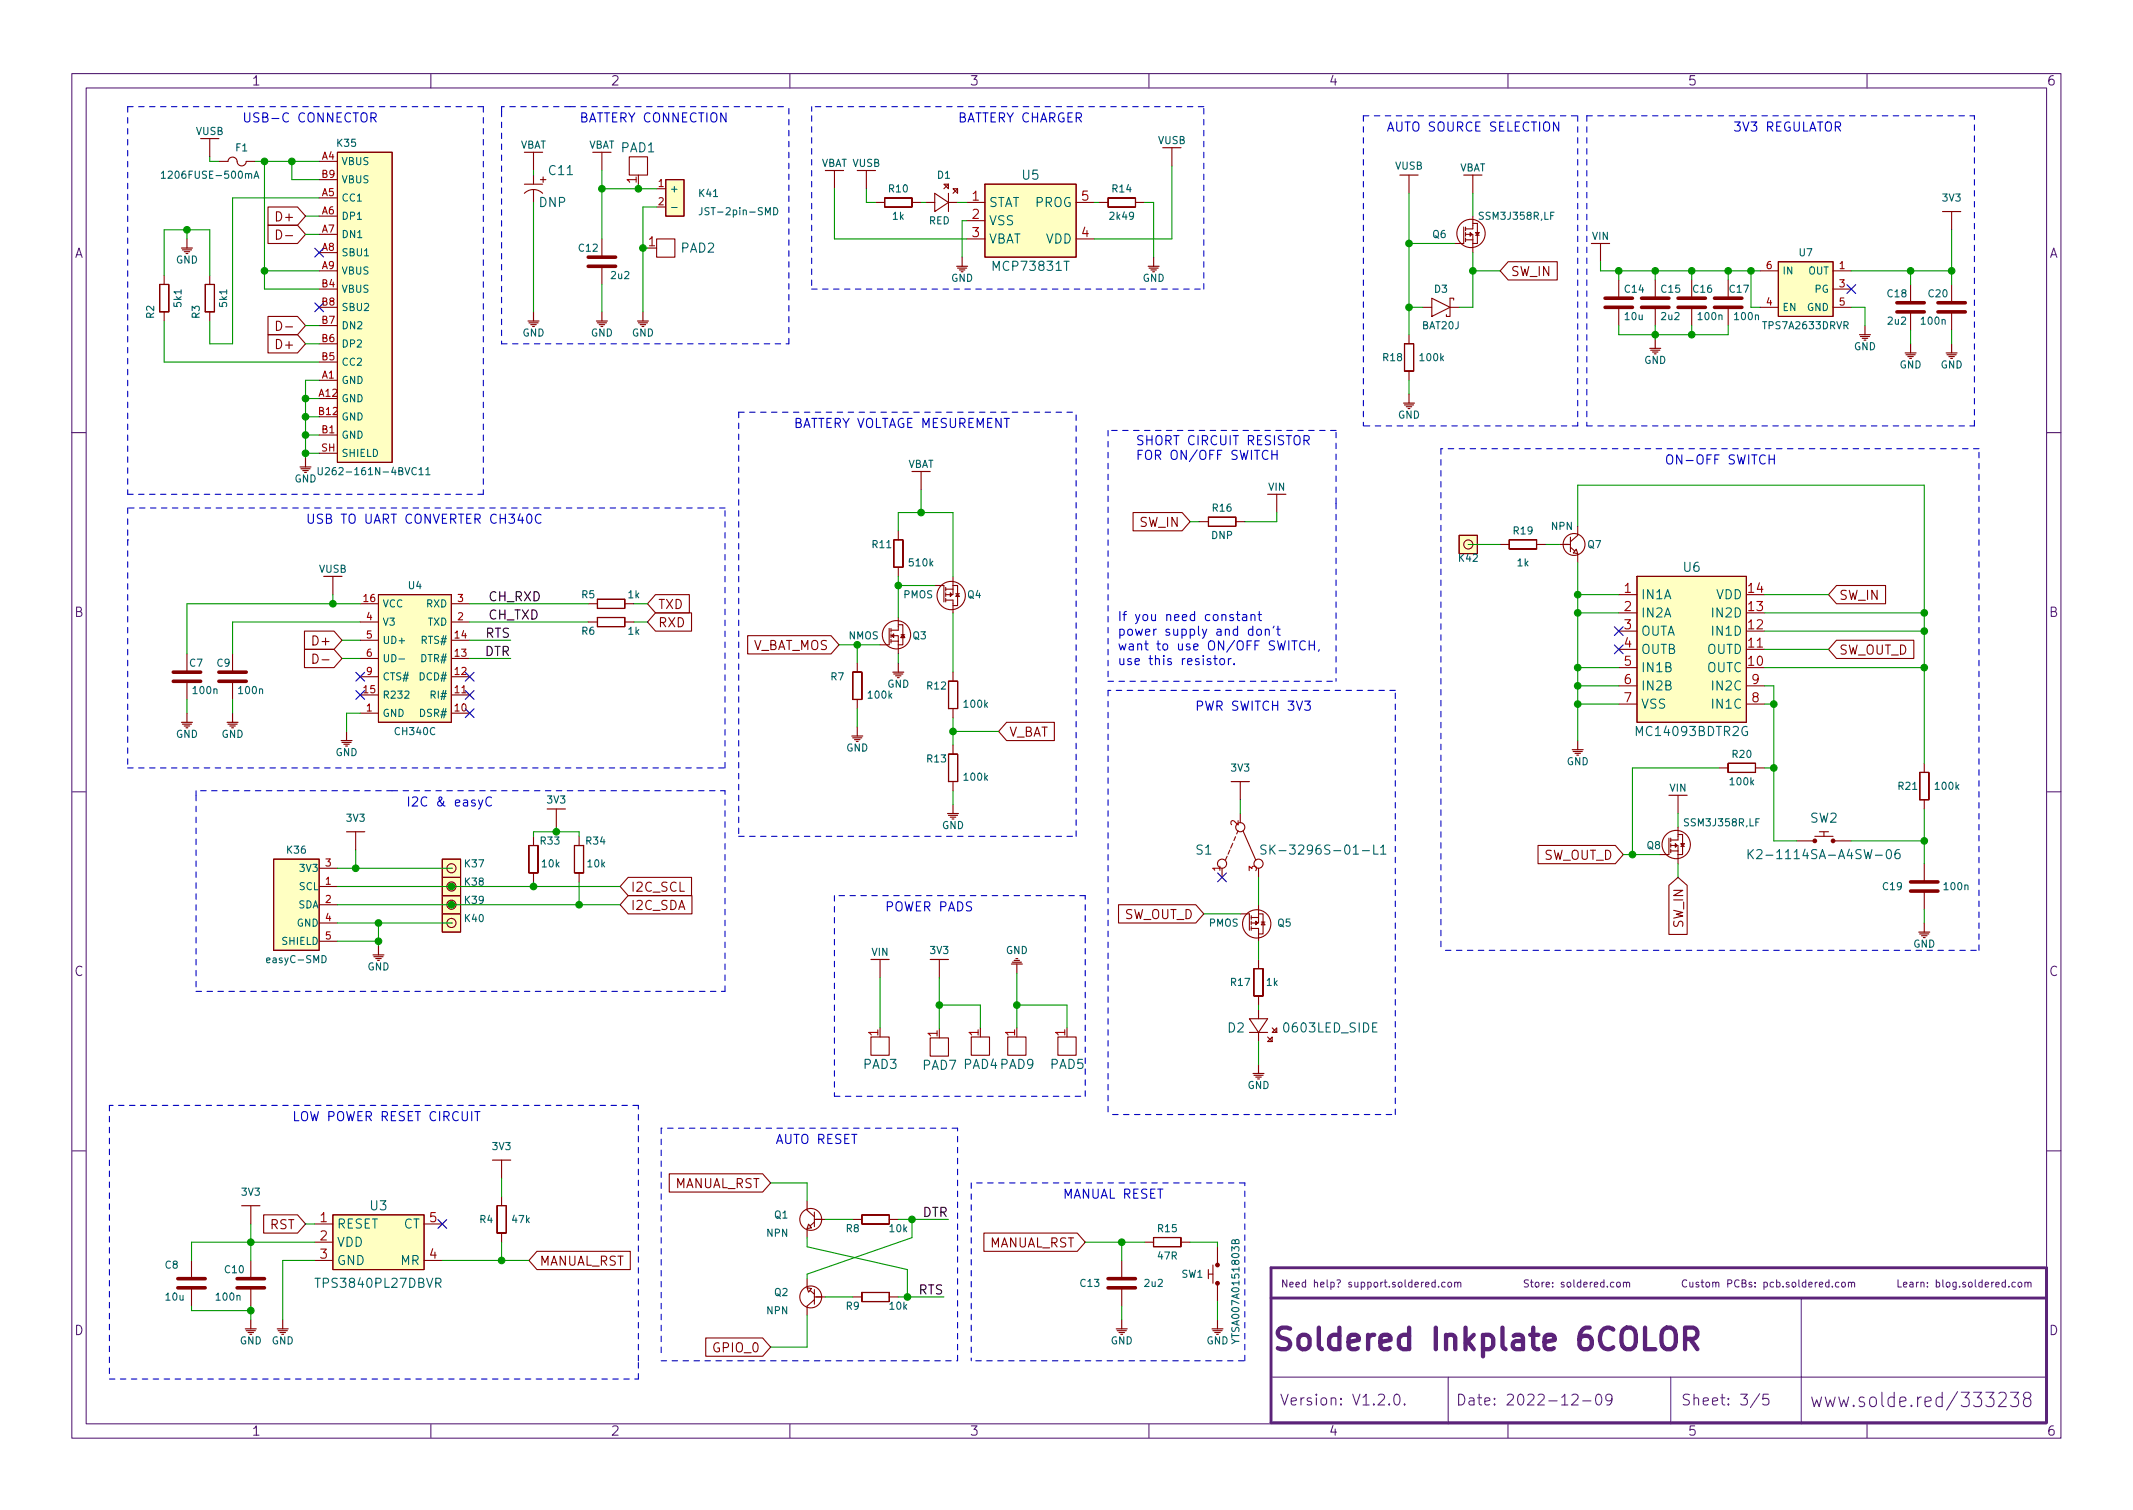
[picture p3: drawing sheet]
<svg xmlns="http://www.w3.org/2000/svg" width="297mm" height="210mm" viewBox="0 0 297 210" stroke-linecap="round" stroke-linejoin="round" font-family="sans-serif">
<g fill="none" stroke="#5b2379" stroke-width=".15">
<path d="M10 10.2h277v190.1h-277zM12 12.2h273v186.1h-273zM60 10.2v2M110 10.2v2M160 10.2v2M210 10.2v2M260 10.2v2M10 60.2h2M285 60.2h2M10 110.2h2M285 110.2h2M10 160.2h2"/>
<path d="M199.9 178.6l-.3-.1-.2 .2 .1 .5h.4M199.9 178.2v1M200.3 179.1v.1M201.2 178.6l-.2-.1-.2 .2 .1 .5h.3M201.7 178.6l.3-.1 .1 .2v.3l-.1 .2h-.3l-.1-.2zM202.6 178.6l.1-.1 .3 .1v.6M202.6 178.5v.7M203 178.7l.1-.2 .3 .1v.6M225.2 178.6l.1-.1 .3 .1v.4v.2h-.3l-.1-.1zM226.1 178.6l.1-.1 .3 .1v.6M226.1 178.5v.7M226.5 178.7l.1-.2 .3 .1v.6"/>
<path d="M234.9 178.3a.47 .47 0 0 0-.7 .3 .47 .47 0 0 0 .5 .6l.2-.1M235.3 178.5l.1 .7h.2l.1-.1M235.7 178.5v.7M236.6 178.6l-.3-.1-.1 .2v.1l.4 .1v.3h-.4M236.9 178.5h.4M237 178.2v.9l.3 .1M237.6 178.6l.3-.1 .2 .2v.3l-.2 .2h-.3v-.2zM238.5 178.6l.1-.1 .3 .1v.6M238.5 178.5v.7M238.9 178.7l.2-.2 .2 .1 .1 .6M240.6 178.7h.5l.1-.2-.1-.2-.5-.1v1M242.2 178.3a.47 .47 0 0 0-.7 .3 .47 .47 0 0 0 .5 .6l.2-.1"/>
<path d="M242.6 178.7l.4-.1 .1-.1v-.2l-.5-.1v1h.4l.1-.1 .1-.2-.3-.2M243.9 178.6l-.2-.1-.1 .2v.1l.3 .1v.3h-.3M244.4 179.1v.1M244.4 178.6v.1M245.6 178.6l.3-.1 .2 .2-.1 .5h-.4M245.6 178.5v1M247 178.6l-.3-.1-.2 .2 .1 .5h.4M247.4 178.6l.3-.1 .2 .2-.1 .5h-.4M247.4 178.2v1M248.3 179.1v.1M249.1 178.6l-.2-.1-.2 .2 .1 .1 .3 .1v.3h-.4M249.6 178.6l.3-.1 .2 .2v.3l-.2 .2h-.3v-.2z"/>
<path d="M250.5 178.2v.9l.1 .1M251.5 178.6l-.3-.1-.2 .2 .1 .5h.4M251.5 178.2v1M251.9 178.9l.5-.1-.1-.2-.3-.1-.1 .2v.5h.4M252.8 178.5v.7M253.1 178.5l-.3 .2M253.4 178.9l.4-.1v-.2l-.3-.1-.1 .2v.5h.4M254.7 178.6l-.3-.1-.2 .2 .1 .5h.4M254.7 178.2v1M255.2 179.1v.1M256.1 178.6l-.3-.1-.2 .2 .1 .5h.4M256.5 178.6l.1-.1 .3 .1 .1 .4-.1 .2h-.3l-.1-.1z"/>
<path d="M257.4 178.6l.2-.1 .2 .1v.6M257.4 178.5v.7M257.8 178.7l.2-.2 .2 .1 .1 .6M280.6 178.6l-.2-.1-.2 .2 .1 .5h.3M281.1 178.6l.1-.1 .3 .1 .1 .4-.1 .2h-.3l-.1-.1zM282 178.6l.1-.1 .3 .1v.6M282 178.5v.7M282.4 178.7l.2-.2 .2 .1v.6M285 160.2h2M60 198.3v2M110 198.3v2M160 198.3v2"/>
<path d="M177 191.8h108M194.3 194.2a.36 .36 0 0 1 .6 .2 .77 .77 0 0 1-.4 1.2 1 1 0 0 1-.2-1.4zM195.6 195.5l.1 .1h-.1h-.1l.1-.1v.1M201.7 191.8v6.5M210 198.3v2M218.9 194.3l.2-.2 .5 .1a.41 .41 0 0 1 .1 .6l-.9 .8h1M220.4 195.1h1.2M222.4 194.2a.36 .36 0 0 1 .6 .2 .77 .77 0 0 1-.4 1.2 1 1 0 0 1-.2-1.4zM224.5 194.8l-.3 .3h-.3l-.3-.3v-.4l.2-.2 .4-.1 .2 .2a.99 .99 0 0 1-.3 1.3h-.3M232.7 191.8v6.5M245.1 194.1l-1.3 1.9M246.3 194.1h-.7l-.1 .7 .2-.1 .5 .1 .1 .2v.5l-.2 .1h-.4l-.2-.1"/>
<path d="M250.8 180.7v17.6M260 198.3v2M270.5 194.6l-.5-.1-.4 .4v.6l.2 .3 .2 .1 .5-.1M270.5 193.9v2M272.6 193.8l-1.5 2.5M282.1 194.7l-.1-.1a.43 .43 0 0 1-.2-.4 .43 .43 0 0 1 .3-.3l.5 .1a.43 .43 0 0 1 .2 .4 .43 .43 0 0 1-.3 .3l-.5 .1a.67 .67 0 0 0 0 1l.1 .1 .5-.1a.67 .67 0 0 0 0-1l-.1-.1"/>
</g>
<path d="M231.5 185.3a1.01 1.01 0 0 1 1.2-.4 1.01 1.01 0 0 1 .7 1v1a1 1 0 0 1-1 1 1 1 0 0 1-1-1v-1zM234.7 186.4h1.1a.81 .81 0 0 0 .6-.7 .81 .81 0 0 0-.6-.8h-1.1v3M235.4 186.4l1 1.5" fill="none" stroke="#5b2379" stroke-width=".6"/>
<path d="M284.8 176.5h-107.8v21.6h107.9M285 176.5v21.6M177 180.7h108" fill="none" stroke="#5b2379" stroke-width=".4"/>
<g fill="#ffffc2" stroke="#ffffc2" stroke-width=".14">
<path d="M61.6 124.7h2.5v2.5h-2.5z"/>
<path d="M203.2 74.5h2.5v2.6h-2.5z"/>
<path d="M61.6 127.2h2.5v2.6h-2.5z"/>
<path d="M47 21.2h7.6v43.2h-7.6z"/>
<path d="M61.6 122.2h2.5v2.5h-2.5z"/>
<path d="M61.6 119.6h2.5v2.6h-2.5z"/>
<path d="M92.7 25h2.5v5.1h-2.5z"/>
<path d="M38.1 119.6h6.3v12.7h-6.3z"/>
<path d="M52.7 82.8h10.2v17.8h-10.2z"/>
<path d="M247.6 36.4h7.7v7.7h-7.7z"/>
<path d="M46.4 169.2h12.7v7.6h-12.7z"/>
<path d="M228 80.3h15.2v20.3h-15.2z"/>
<path d="M137.2 25.6h12.7v10.2h-12.7z"/>
</g>
<g fill="none" stroke="#840000" stroke-width=".15">
<path d="M29.2 19.3v2.5M22.2 39.6l.1 3.8zM22.2 39.6h1.3zM22.9 38.3v1.3M23.5 39.6v3.8zM28.6 39.6v3.8zM28.6 39.6h1.2zM29.2 38.3v1.3M29.8 39.6l.1 3.8zM30.5 22.5h1.2a.67 .67 0 0 1 .8-.6 .67 .67 0 0 1 .6 .8 .64 .64 0 0 0 .7 .4 .64 .64 0 0 0 .5-.6h1.3M37.3 28.8h4.1l1.1 1.3-1.1 1.3h-4.1zM37.3 31.4h4.1l1.1 1.2-1.1 1.3h-4.1z"/>
<path d="M38.5 32a.64 .64 0 0 1 .7 .7 .64 .64 0 0 1-.7 .6zM39.8 32.8h.9M44.4 22.5h2.6M44.4 27.6h2.6M44.4 30.1h2.6M44.4 32.6h2.6M44.4 35.2h2.6M44.4 37.7h2.6M44.4 25h2.6M47 21.2h7.6v43.2h-7.6zM73 26.9a1.8 1.8 0 0 1 2.6 0M73 25.6h2.6"/>
<path d="M74.3 21.2v2.5M74.3 24.4v1.2M74.3 26.4v1.8M83.8 21.2v2.5M83.8 33.3v2.5M83.8 37.1v2.5M87.6 21.8h2.6v2.6h-2.6zM91.4 33.3h2.6v2.5h-2.6zM91.4 26.3h1.3M92.7 25h2.5v5.1h-2.5zM116.2 23.7v2.6M120.6 23.7v2.6"/>
<path d="M121.9 28.2h1.3M123.2 28.8h3.8zM123.2 27.6v1.2zM123.2 27.6h3.8zM127 27.6v1.2zM127 28.2h1.3M128.9 28.2h1.3M130.2 26.9l1.9 1.3-1.9 1.3zM131.4 25.6h.7v.7zM132.1 28.2h1.2M132.1 25.6l-.7 .7M132.1 26.9v2.6"/>
<path d="M132.7 26.3h.6v.6zM133.3 26.3l-.6 .6M134.6 28.2h2.6M134.6 30.7h2.6M134.6 33.3h2.6M137.2 25.6h12.7v10.2h-12.7zM149.9 28.2h2.5M149.9 33.3h2.5M153 28.2h1.3M154.3 28.8h3.8zM154.3 27.6v1.2zM154.3 27.6h3.8z"/>
<path d="M158.1 27.6v1.2zM158.1 28.2h1.3M163.2 20.6v2.5M196.2 24.4v2.5M203.8 31.6v2.3h-1.2M204.1 32.6h1v.8M204.1 31.6v.5M204.1 32.4v.5M204.1 33.1v.5M204.1 33.4h1M204.7 32.4l.3 .2-.3 .3zM205.1 31.1h.6v2.8h-.6"/>
<path d="M205.1 24.4v2.5M205.1 30.1v1.8h-1M205.1 33.4v1.8M205.5 32.4h.5l-.3 .4zM205.5 32.8h.5M210 36.4h6.9v2.6h-6.9l-1.1-1.3zM222.9 33.9v2.5M225.4 39v2.5M230.5 39v2.5M235.6 39v2.5M240.7 39v2.5M245.1 37.7h2.5"/>
<path d="M247.6 36.4h7.7v7.7h-7.7zM255.3 37.7h2.5M266.1 39.6v2.6M271.8 29.5v2.5M271.8 39.6v2.6M22.2 43.4h1.3zM22.9 43.4v1.3M28.6 43.4h1.2zM29.2 43.4v1.3M37.3 46.6h4.1l1.1 1.3-1.1 1.2h-4.1zM37.3 44.1h4.1l1.1 1.2-1.1 1.3h-4.1zM38.5 44.7a.64 .64 0 0 1 .7 .7 .64 .64 0 0 1-.7 .6z"/>
<path d="M39.8 45.5h.9M44.4 42.8h2.6M44.4 53h2.6M44.4 55.5h2.6M44.4 58h2.6M44.4 40.3h2.6M44.4 50.4h2.6M44.4 47.9h2.6M44.4 45.3h2.6M195.6 51.7h1.2zM195.6 47.9v3.8zM195.6 47.8l1.2 .1z"/>
<path d="M196.2 46.6v1.3M196.2 51.7v1.3M196.8 47.9l.1 3.8zM198.1 42.8h1.3M199.4 41.5l2.5 1.3-2.5 1.3zM201.9 42.8h1.3M202.4 41.8v-.3h-.5v2.6h-.5v-.3M225.4 42.8v2.5M230.5 42.8v2.5M235.6 42.8v2.5M240.7 42.8v2.5M245.1 42.8h2.5"/>
<path d="M255.3 42.8h2.5M255.3 40.3h2.5M266.1 43.4v2.6M271.8 43.4v2.6M44.4 60.6h2.6M44.4 63.1h2.6M124.5 79h1.2zM124.5 75.2v3.8zM124.5 75.2h1.2zM125.1 73.9v1.3M125.1 79v1.3M125.7 75.2l.1 3.8z"/>
<path d="M128.3 65.7v2.5M157.8 71.4h6.8l1.1 1.2-1.1 1.3h-6.8zM167 72.6h1.3M168.3 73.3h3.8zM168.3 72v1.3zM168.3 72h3.8zM172.1 72v1.3zM172.1 72.6h1.3M177.8 68.8v2.6M203.2 74.5h2.5v2.6h-2.5zM204.5 75.8h.1M208.9 75.8h1.3"/>
<path d="M210.2 75.2v1.2zM210.2 75.2h3.8zM210.2 76.4h3.8zM214 75.2v1.2zM214 75.8h1.3M217.2 75.8h1.2M218.7 76.2l.6 .5M218.7 74.8v2M219.5 76.5l.2 .6-.6-.1zM219.7 73.3v1.2l-1 .9M219.7 77.1v1.3M26 91.1v2.5"/>
<path d="M26 94.9v2.5M32.4 91.1v2.5M32.4 94.9v2.5M42.4 87.9h4.1l1.1 1.2-1.1 1.3h-4.1zM42.4 90.4h4.1l1.1 1.3-1.1 1.3h-4.1zM43.6 91.1a.64 .64 0 0 1 .7 .6 .64 .64 0 0 1-.7 .7zM44.9 91.9h.9M46.4 80.3v2.5M50.2 99.3h2.5M50.2 96.8h2.5M50.2 94.2h2.5M50.2 91.7h2.5"/>
<path d="M50.2 89.1h2.5M50.2 84.1h2.5M50.2 86.6h2.5M52.7 82.8h10.2v17.8h-10.2zM62.9 99.3h2.5M62.9 96.8h2.5M62.9 94.2h2.5M62.9 91.7h2.5M62.9 89.1h2.5M62.9 84.1h2.5M62.9 86.6h2.5M81.9 84.1h1.3"/>
<path d="M81.9 86.6h1.3M83.2 84.7h3.8zM83.2 83.4v1.3zM83.2 83.4l3.8 .1zM83.2 87.2l3.8 .1zM83.2 86v1.2zM83.2 86h3.8zM87 83.4v1.3zM87 86v1.2zM87 84.1h1.3M87 86.6h1.3M91.3 82.8h4.7v2.5h-4.7l-1.1-1.2z"/>
<path d="M91.3 85.3h5v2.6h-5l-1.1-1.3zM104.1 88.5h11.6l1.1 1.3-1.1 1.3h-11.6zM118.7 97.4h1.3zM118.7 93.6l.1 3.8zM118.7 93.6h1.3zM119.4 92.3v1.3M119.4 97.4v1.3M120 93.6v3.8zM123.8 87.5v2.3h-1.2M124.1 88.5h1v.8M124.1 87.5v.5M124.1 88.3v.5"/>
<path d="M124.1 89v.5M124.1 89.3h1M124.2 88.5l.3-.2v.5zM125.1 87h.6v2.8h-.6M125.1 86v1.8h-1M125.1 89.3v1.8M125.5 88.4h.5M130.2 81.5h1.2v2.3M131.7 83.6h1v1.7M131.7 81.8v.5M131.7 82.5v.6M131.7 83.3v.5"/>
<path d="M131.7 82h1M132.1 98.6l1.2 .1zM132.1 94.9v3.8zM132.1 94.8l1.2 .1zM132.3 82.5l.3 .3-.3 .3zM132.7 82v.8h-1M132.7 81.5h.6v2.8h-.6M132.7 80.3v1.7M132.7 93.6v1.3M132.7 98.7v1.2M133.1 82.7h.5M133.3 94.9l.1 3.8z"/>
<path d="M133.3 82.7l.3 .4h-.5zM225.4 82.8h2.6M225.4 90.4h2.6M225.4 85.3h2.6M225.4 87.9h2.6M225.4 93h2.6M225.4 95.5h2.6M225.4 98h2.6M228 80.3h15.2v20.3h-15.2zM243.2 90.4h2.5M243.2 95.5h2.5M243.2 98h2.5"/>
<path d="M255.7 81.5h6.9v2.6h-6.9l-1.1-1.3zM255.7 89.1h10.8v2.6h-10.8l-1.1-1.3zM38.1 119.6h6.3v12.7h-6.3zM49.5 115.8v2.6M61.6 119.6h2.5v2.6h-2.5zM73.6 117.7l.1 3.8zM73.7 117.7h1.2zM74.3 116.5v1.2M74.9 117.7v3.8zM77.5 112.6v2.6M80 117.7v3.8zM80 117.7h1.3z"/>
<path d="M80.6 116.5v1.2M81.3 117.7v3.8zM132.1 108.8h1.2zM132.1 105v3.8zM132.1 105h1.2zM132.7 103.8v1.2M132.7 108.8v1.3M133.3 105l.1 3.8zM140.2 100.6h6.6v2.5h-6.6l-1.1-1.3zM170.9 119.2l-.3 .6M171.3 118.4l-.3 .5M171.7 117.4l-.3 .7"/>
<path d="M172.1 116.5l-.3 .5M172.4 115.7l-.2 .4M172.7 108.8v2.6M172.7 113.3v1.2M173.1 115.7l1.8 4.1M214.2 117.7h10.7l1.2 1.3-1.2 1.3h-10.7zM232.4 116.7v2.3h-1.3M232.7 117.7h1v.8M232.7 116.7v.5M232.7 117.5v.5M232.7 118.2v.5M232.7 118.5h1"/>
<path d="M233.3 117.5l.3 .2-.3 .3zM233.7 116.2h.6v2.8h-.6M233.7 110.7v2.6M233.7 115.2v1.8h-1M233.7 118.5v1.8M234.1 117.5h.5l-.3 .4zM234.1 117.9h.5M239.4 106.9h1.3M240.6 106.3l.1 1.3zM240.7 106.3h3.8zM240.7 107.5l3.8 .1zM244.4 106.3l.1 1.3z"/>
<path d="M244.5 106.9h1.2M250.2 117.1h2.5M252.7 116.5h2.6M253.4 115.8h1.2M254 115.8v.7M255.3 117.1h2.5M267.3 111.3l1.3 .1zM267.3 107.6l.1 3.8zM267.3 107.5l1.3 .1zM268 106.3v1.3M268 111.4v1.2M268.6 107.6v3.8z"/>
<path d="M44.4 123.4h2.6M44.4 126h2.6M44.4 120.9h2.6M44.4 128.5h2.6M44.4 131.1h2.6M61.6 124.7h2.5v2.5h-2.5zM61.6 127.2h2.5v2.6h-2.5zM61.6 122.2h2.5v2.5h-2.5zM62.9 126h.1M62.9 128.5h.1M62.9 123.4h.1M62.9 120.9h.1"/>
<path d="M73.7 121.5l1.2 .1zM74.3 121.5v1.3M80 121.5l1.3 .1zM80.6 121.5v1.3M87.5 124.7h8.9v2.5h-8.9l-1.1-1.2zM87.5 122.2h8.8v2.5h-8.8l-1.1-1.3zM122.6 133.6v2.5M130.8 133.6v2.5M155.8 126h10.7l1.1 1.2-1.1 1.3h-10.7zM170.2 120.9v1.3M172.7 127.2h1.3v2.3M174.2 129.3h1.1v1.8"/>
<path d="M174.2 127.5v.5M174.2 128.3v.5M174.2 129v.5M174.2 127.8h1.1M174.6 134.9v3.8zM174.6 134.9h1.3zM174.6 138.7h1.3zM174.9 128.3l.2 .2-.2 .3zM175.3 127.8v.7h-1.1M175.3 127.2h.6v2.8h-.6M175.3 120.9v1.3M175.3 126v1.8"/>
<path d="M175.3 133.6v1.3M175.3 138.7v1.2M175.6 128.4h.5M175.9 134.9v3.8zM175.9 128.4l.2 .4h-.5zM232.4 123.3l1.3-1.1 1.3 1.1v6.8h-2.6zM268 120.3v2.5M268 124.1v2.5M121.3 144.4h2.5v2.5h-2.5zM129.5 144.5h2.6v2.6h-2.6zM135.3 144.4h2.5v2.5h-2.5zM140.3 144.4h2.6v2.5h-2.6z"/>
<path d="M147.3 144.4h2.6v2.5h-2.6zM174 141.9h2.5l-1.2 1.9zM174 143.8h2.5M175.3 140.6v1.3M175.3 143.8v1.2M176.5 145l.7-.6v.6zM176.5 144.4l.7 .6M177.2 143.8l.6-.7v.7zM177.2 143.1l.6 .7M26.7 175.5v2.5M26.7 179.3v2.6M34.9 167.9v2.5"/>
<path d="M34.9 175.5v2.5M34.9 179.3v2.6M36.7 169.2h4.7l1.1 1.2-1.1 1.3h-4.7zM43.8 173h2.6M43.8 170.4h2.6M43.8 175.5h2.6M46.4 169.2h12.7v7.6h-12.7zM59.1 170.4h2.5M59.1 175.5h2.5M69.2 171.7h1.3zM69.2 167.9v3.8zM69.2 167.9h1.3z"/>
<path d="M69.8 161.5v2.6M69.8 166.6v1.3M69.8 171.7v1.3M70.5 167.9v3.8zM74.8 174.2h13v2.6h-13l-1.1-1.3zM93.2 163.4h13l1.1 1.3-1.1 1.3h-13zM112.4 179.3l.6 .1-.4 .5zM112.4 167.3v1.2l1 .9M112.4 171.1v1.2M112.4 178v1.3M112.6 170.5l.4 .5-.6 .1zM112.8 179.7l.6 .5"/>
<path d="M113.4 168.8v2M113.4 179.6v2M113.4 170.2l-.6 .5M113.7 169.8h1.2M118.7 169.8h1.3M120 180v1.2zM120 180h3.8zM120 170.4l3.8 .1zM120 169.2v1.2zM120 169.2h3.8zM123.8 180l.1 1.2zM123.8 169.2l.1 1.2z"/>
<path d="M123.8 169.8h1.3M137 171.7h13l1.1 1.3-1.1 1.2h-13zM156.2 175.5v2.5M156.2 179.3v2.6M159.4 173h1.3M160.6 172.3l.1 1.3zM160.7 172.3h3.8zM160.7 173.6h3.8zM164.4 172.3l.1 1.3zM164.5 173h1.2M168.3 177.4h.6M168.3 176.8v1.2"/>
<path d="M168.9 176.1v2.6M169.5 173.6v2.5M169.5 178.7v2.5M98.3 186.3h7.9l1.1 1.3-1.1 1.2h-7.9zM113.4 181l-1 .9v1.2M113.7 180.6h1.2M118.7 180.6h1.3M120 181.2h3.8zM123.8 180.6h1.3"/>
<circle cx="204.9" cy="32.5" r="1.97"/>
<circle cx="204.5" cy="75.8" r=".63"/>
<circle cx="219.2" cy="75.8" r="1.52"/>
<circle cx="124.8" cy="88.4" r="1.97"/>
<circle cx="132.5" cy="82.9" r="1.97"/>
<circle cx="172.7" cy="115.2" r=".63"/>
<circle cx="233.4" cy="117.6" r="1.97"/>
<circle cx="62.9" cy="123.4" r=".63"/>
<circle cx="62.9" cy="120.9" r=".63"/>
<circle cx="62.9" cy="126" r=".63"/>
<circle cx="62.9" cy="128.5" r=".63"/>
<circle cx="170.2" cy="120.3" r=".63"/>
<circle cx="175" cy="128.6" r="1.97"/>
<circle cx="175.3" cy="120.3" r=".63"/>
<circle cx="112.9" cy="169.8" r="1.52"/>
<circle cx="112.9" cy="180.6" r="1.52"/>
</g>
<g fill="none" stroke="#840000" stroke-width=".16">
<path d="M27.9 19.3h2.6M25.3 34.5h1.5M25.4 34.8h1.3M25.7 35h.7M26 33.3v1.2M73 21.2h2.6M82.5 21.2h2.6M114.9 23.7h2.6M119.4 23.7h2.5M133.2 37.1h1.5M133.3 37.3h1.3M133.6 37.6h.8"/>
<path d="M134 35.8v1.3M159.9 37.1h1.5M160 37.3h1.3M160.3 37.6h.7M160.7 35.8v1.3M161.9 20.6h2.6M194.9 24.4h2.6M203.8 24.4h2.6M221.6 33.9h2.6M270.5 29.5h2.5M73.5 44.7h1.6M73.7 45h1.2"/>
<path d="M73.9 45.2h.8M74.3 43.4v1.3M83.1 44.7h1.5M83.2 45h1.3M83.4 45.2h.8M83.8 43.4v1.3M88.8 44.7h1.5M88.9 45h1.3M89.2 45.2h.7M89.5 43.4v1.3M195.5 56.1h1.5M195.6 56.4h1.2"/>
<path d="M195.8 56.6h.8M196.2 54.9v1.2M229.7 48.5h1.6M229.9 48.8h1.2M230.1 49h.8M230.5 47.2v1.3M259 46.6h1.5M259.1 46.9h1.2M259.3 47.1h.8M259.7 45.3v1.3M265.3 49.1h1.5M265.4 49.4h1.3"/>
<path d="M265.7 49.7h.7M266.1 47.9v1.2M271 49.1h1.5M271.1 49.4h1.3M271.4 49.7h.8M271.8 47.9v1.2M41.8 65h1.5M41.9 65.3h1.3M42.2 65.5h.7M42.5 63.7v1.3M127 65.7h2.5M176.5 68.8h2.6"/>
<path d="M217.7 75.8h1M26 99.3v1.3M32.4 99.3v1.3M45.1 80.3h2.5M124.3 93.6h1.6M124.5 93.8h1.2M124.7 94.1h.8M125.1 92.3v1.3M25.3 100.6h1.5M25.4 100.8h1.3M25.7 101.1h.7M31.6 100.6h1.5"/>
<path d="M31.7 100.8h1.3M32 101.1h.8M47.5 103.1h1.5M47.6 103.4h1.3M47.9 103.6h.7M48.3 115.8h2.5M48.3 101.8v1.3M76.2 112.6h2.5M118.6 102.5h1.5M118.7 102.7h1.3M119 103h.8M119.4 101.2v1.3"/>
<path d="M132 113.3h1.5M132.1 113.5h1.2M132.3 113.8h.8M132.7 112v1.3M171.4 108.8h2.6M218.9 104.4h1.6M219.1 104.6h1.2M219.3 104.9h.8M219.7 103.1v1.3M232.4 110.7h2.5M51.9 133h1.6M52.1 133.2h1.2"/>
<path d="M52.3 133.5h.8M52.7 131.7v1.3M121.3 133.6h2.5M129.5 133.6h2.6M140.8 134.2h1.6M141 134h1.2M141.2 133.7h.8M141.5 133.5h.2M141.6 134.2v1.3M267.2 129.8h1.5M267.3 130h1.3M267.6 130.3h.8"/>
<path d="M268 128.5v1.3M174.5 149.5h1.5M174.6 149.7h1.3M174.9 150h.7M175.3 148.2v1.3M33.7 167.9h2.5M68.6 161.5h2.5M113.4 169.8h1M34.2 185h1.5M34.3 185.3h1.3M34.5 185.5h.8M34.9 183.8v1.2"/>
<path d="M38.6 185h1.5M38.7 185.3h1.3M39 185.5h.8M39.4 183.8v1.2M113.4 180.6h1M155.4 185h1.6M155.6 185.3h1.2M155.8 185.5h.8M156.2 183.8v1.2M168.8 185h1.5M168.9 185.3h1.3M169.2 185.5h.7"/>
<path d="M169.5 183.8v1.2"/>
</g>
<g fill="#840000" stroke="#840000" stroke-width=".15">
<circle cx="252.7" cy="117.1" r=".25"/>
<circle cx="255.3" cy="117.1" r=".25"/>
<circle cx="169.5" cy="178.7" r=".25"/>
<circle cx="169.5" cy="176.1" r=".25"/>
</g>
<g fill="none" stroke="#006464" stroke-width=".15">
<path d="M22.5 24.1l.3-.3v1M22.5 24.8h.5M35.4 24.8l.3-1 .3 1M35.5 24.5h.4M93.5 28.9h.8M97.7 28.9v.7a.32 .32 0 0 1-.3 .3M107.7 28.9a.51 .51 0 0 1 .6 .5 .51 .51 0 0 1-.6 .5zM44.3 65.1v.8l.2 .2h.2l.2-.2v-.8M45.3 65.2l.4-.1 .2 .3-.6 .7h.6M58.4 65.4l.2-.3v1M58.4 66.1h.5M59.3 65.4l.3-.3v1"/>
<path d="M59.3 66.1h.6M55.6 91.8h.7M176.3 117.7h-.5l-.2 .1v.3l.6 .3 .1 .3-.2 .2h-.5M176.9 117.7v1.2M177 118.2l.6 .7M177.6 117.7l-.7 .7M191.3 117.7v1.2h.6M192.3 118l.3-.3v1.2M192.3 118.9h.7M243.4 118.3v1.3M243.6 118.8l.6 .8M244.2 118.3l-.8 .7"/>
<path d="M244.7 118.4l.1-.1h.3l.2 .1 .1 .3-.1 .1-.7 .8h.8M262.8 118.4l.3-.1a.79 .79 0 0 1 0 1.3l-.2-.1-.2-.2v-.5zM264.5 118.3a.5 .5 0 0 0-.6 .5v.5l.1 .2 .4 .1 .2-.2v-.4l-.1-.2h-.4l-.2 .2M44.8 133.1a.51 .51 0 0 1 .6 .5 .51 .51 0 0 1-.6 .5zM60.7 178.7l.6-.1 .1-.2v-.3l-.2-.1h-.5v1.3M61 178.7l.4 .6M172 172.8l.2-.2h.2l.1 .2v.4h-1l.1-.5 .2-.1 .2 .1v.5M171.5 186.4l.6 .4-.6 .3"/>
</g>
<g fill="none" stroke="#840000" stroke-width=".5">
<path d="M81.9 37.1h3.8M81.9 35.8h3.8M223.5 42.8h3.8M223.5 41.5h3.8M228.6 42.8h3.8M228.6 41.5h3.8M233.7 42.8h3.8M233.7 41.5h3.8M238.8 42.8h3.8M238.8 41.5h3.8M264.2 43.4h3.8M264.2 42.2h3.8"/>
<path d="M269.9 43.4h3.8M269.9 42.2h3.8M24.1 94.9h3.8M24.1 93.6h3.8M30.5 94.9h3.8M30.5 93.6h3.8M266.1 124.1h3.8M266.1 122.8h3.8M24.8 179.3h3.8M24.8 178h3.8M33 179.3h3.8M33 178h3.8"/>
<path d="M154.3 179.3h3.8M154.3 178h3.8"/>
</g>
<path d="M125.7 88.4l.3 .4h-.5z" fill="none" stroke="#840000" stroke-width=".2"/>
<g fill="none" stroke="#0000c2" stroke-width=".15">
<path d="M34.1 15.7v1l.2 .3h.2l.3-.3v-1M217.1 17v1.3l-.8-1.3v1.3M73.5 71.7l.3-.1a.79 .79 0 0 1 0 1.3l-.3-.1-.1-.2-.1-.5zM75.3 71.7a.51 .51 0 0 0-.6 0 .51 .51 0 0 0-.1 .6 .48 .48 0 0 0 .2 .5 .48 .48 0 0 0 .5-.1M177.1 62.7v1.3M177.1 63.3h.7M177.8 62.7v1.3M181.6 61.3h.6l.1-.2v-.3l-.2-.1h-.5v1.2M181.9 61.3l.4 .6M246.4 63.9h.7M247.1 63.3v1.3M169 91.7h.5"/>
<path d="M169.2 91.3v1.1l.1 .1h.2M170 91.8l.3-.1 .2 .2v.4l-.2 .2h-.3l-.1-.2v-.4zM171.1 91.7v.8M171.4 91.7l-.2 .1-.1 .1M171.9 92.4v.1M172.2 85.6h.4M172.3 85.1v1.1l.1 .2h.2M173.1 85.6h.5v.8M173.6 85.9h-.4a.25 .25 0 0 0-.2 .3 .25 .25 0 0 0 .2 .2h.4M174.2 85.7l.2-.1h.3l.1 .8M174.2 85.6v.8M174.5 87.7l-.4-.1-.2 .3v.3l.1 .2h.5"/>
<path d="M174.5 87.2v1.3M175.1 87.7l.1-.1 .4 .1 .1 .5-.2 .2-.3 .1-.1-.2zM175.2 85.6h.5M175.4 85.1v1.1v.2h.3M176.2 87.7l.2-.1 .3 .1 .1 .8M176.2 87.6v.9M177.4 87.2l-.1 .2M177.8 87.6h.5M178 87.2v1.1v.1l.3 .1M179.9 89.2h.7M180.3 89.2v1.3M181.7 97.6h.8l-.5 .5 .4 .1v.6l-.2 .1h-.3l-.2-.1"/>
<path d="M181.8 89.4a.51 .51 0 0 0-.7-.1 .51 .51 0 0 0-.1 .7 .48 .48 0 0 0 .2 .4 .48 .48 0 0 0 .6 0M182.3 89.2v1.3M182.3 89.8h.7M183 89.2v1.3M183.7 90.4l-.1 .3M67.2 111.4l-.4 1.1-.2 .2M68.4 111.1a.51 .51 0 0 0-.6 0 .51 .51 0 0 0-.1 .6 .48 .48 0 0 0 .2 .5 .48 .48 0 0 0 .5-.1M66.1 154.8h.7"/>
</g>
<g fill="none" stroke="#0000c2" stroke-width=".15" stroke-dasharray=".8 .8">
<path d="M17.8 14.9v53.9M17.8 14.9h49.5M67.3 14.9v53.9M69.8 15.5v32.4M69.8 14.9v.6M79.4 14.9h-9.6M79.4 14.9h30.5M113 16.1v24.2M113 14.9v.6M167.6 14.9h-54.6M189.9 16.1v43.2M189.9 16.1h29.8"/>
<path d="M219.7 16.1v43.2M221 16.1h54M221 16.1v43.2M69.8 47.9h40.1M102.9 57.4h47M102.9 57.4v59.1M109.9 47.9v-33M113 40.3h54.6M154.3 59.9v35M167.6 40.3v-25.4M186.1 59.9h-31.8M219.7 59.3h-29.8"/>
<path d="M221 59.3h54M275 59.3v-43.2M17.8 75.2h.1M17.8 75.2v31.7M17.8 70.7v4.5M67.3 68.8h-49.5M101 70.7h-83.2M186.1 70.1v-10.2M186.1 70.1v24.8M200.7 62.5v69.8M275.6 62.5h-74.9M154.3 96.1v59.1"/>
<path d="M154.3 94.9h31.8M194.3 96.1h-40M17.8 106.9h83.2M27.3 110.7v27.3M27.3 110.1v.6M54.6 110.1h46.4M54.6 110.1h-27.3M101 106.9v-36.2M102.9 116.5h47M149.9 116.5v-59.1M27.3 138h73.7M101 138v-27.9"/>
<path d="M116.2 124.7v27.9M151.1 124.7h-34.9M201.3 132.3h74.3M275.6 132.3v-69.8M15.2 153.9v38.1M88.9 153.9h-73.7M92.1 157.1v31.7M116.2 152.6h34.9M133.3 157.1h-41.2M151.1 152.6v-27.9M154.9 155.2h39.4M194.3 155.2v-59.1"/>
<path d="M135.3 164.7v24.8M173.4 164.7h-38.1M15.2 192h73.7M88.9 192v-2.5M88.9 189.5v-35.6M92.1 189.5h41.2M133.3 189.5v-32.4M135.9 189.5h37.5M173.4 189.5v-24.8"/>
</g>
<g fill="none" stroke="#009600" stroke-width=".15">
<path d="M22.9 38.3v-6.3h6.3v6.3M26 32v1.3M29.2 21.8v.7h1.3M35.6 22.5h8.8M36.8 37.7h7.6M36.8 22.5v17.8h7.6M40.6 22.5v2.5h3.8M42.5 32.6h1.9M42.5 30.1h1.9M44.4 27.6h-12v20.3h-3.2v-3.2M74.3 23.7v.7M74.3 28.2v15.2"/>
<path d="M83.8 26.3h7.6M83.8 23.7v9.6M83.8 39.6v3.8M88.9 25.6v.7M89.5 34.5h.7M91.4 28.8h-1.9v14.6M116.2 26.3v7h18.4M120.6 26.3v1.9h1.3M128.3 28.2h.6M133.3 28.2h1.3M134.6 30.7h-.6v5.1M152.4 28.2h.6"/>
<path d="M159.4 28.2h1.3v7.6M163.2 23.1v10.2h-10.8M196.2 26.9v19.7M196.2 33.9h6.4M205.1 26.9v3.2M205.1 35.2v7.6h-1.9M205.1 37.7h3.8M222.9 36.4v1.3h22.2M225.4 37.7v1.3M230.5 37.7v1.3M235.6 37.7v1.3M240.7 37.7v1.3"/>
<path d="M243.8 37.7v5.1h1.3M257.8 37.7h14M266.1 37.7v1.9M271.8 32v7.6M22.9 44.7v5.7h21.5M42.5 58h1.9M42.5 45.3h1.9M42.5 47.9h1.9M42.5 55.5h1.9M44.4 53h-1.9v10.7M196.2 42.8h1.9M196.2 53v1.9"/>
<path d="M225.4 45.3v1.3h15.3v-1.3M230.5 45.3v1.9M235.6 45.3v1.3M257.8 42.8h1.9v2.5M266.1 46v1.9M271.8 46v1.9M42.5 60.6h1.9M42.5 63.1h1.9M125.1 73.9v-2.5h7.6v8.9M128.3 68.2v3.2M165.7 72.6h1.3M177.8 71.4v1.2h-4.4"/>
<path d="M204.5 75.8h4.4M215.3 75.8h1.9M219.7 73.3v-5.7h48.3v38.7M219.7 78.4v24.7M26 97.4v1.9M32.4 97.4v1.9M46.4 82.8v1.3M47.6 91.7h2.6M47.6 89.1h2.6M50.2 86.6h-17.8v4.5M50.2 84.1h-24.2v7M50.2 99.3h-1.9v2.5"/>
<path d="M65.4 86.6h16.5M65.4 91.7h5.7M65.4 89.1h5.7M65.4 84.1h16.5M88.3 86.6h1.9M88.3 84.1h1.9M116.8 89.8h5.8M119.4 89.8v2.5M119.4 98.7v2.5M125.1 80.3v5.7M125.1 91.1v1.2M125.1 81.5h5.1"/>
<path d="M132.7 85.3v8.3M132.7 99.9v3.9M219.7 85.3h5.7M219.7 93h5.7M219.7 95.5h5.7M219.7 82.8h5.7M219.7 98h5.7M245.7 95.5h1.3v21.6h3.2M245.7 85.3h22.3M245.7 90.4h8.9M245.7 87.9h22.3M245.7 93h22.3"/>
<path d="M245.7 82.8h8.9M245.7 98h1.3M49.5 118.4v2.5M74.3 116.5v-.7h6.3v.7M77.5 115.2v.6M132.7 110.1v1.9M132.7 101.8h6.4M172.7 111.4v1.9M226.1 119h5M233.7 113.3v1.9M239.4 106.9h-12.1v12.1M245.7 106.9h1.3"/>
<path d="M257.8 117.1h10.2M268 112.6v7.7M47 123.4h39.4M47 128.5h15.9M47 131.1h5.7M47 126h39.4M47 120.9h15.9M52.7 128.5v3.2M74.3 122.8v.6M80.6 122.8v3.2M122.6 136.1v7M130.8 136.1v7.2"/>
<path d="M130.8 139.9h5.7v3.2M141.6 139.9h7v3.2M141.6 135.5v7.6M167.6 127.2h5.1M175.3 122.2v3.8M175.3 131.1v2.5M175.3 139.9v.7M233.7 120.3v1.9M268 126.6v1.9M175.3 145v3.2M34.9 170.4v5.1M42.5 170.4h1.3"/>
<path d="M43.8 175.5h-4.4v8.3M43.8 173h-17.1v2.5M61.6 175.5h12.1M69.8 164.1v2.5M69.8 173v2.5M107.3 164.7h5.1v2.6M112.4 172.3v1.3l14 3.2v3.8M114.9 169.8h3.8M125.1 169.8h7M127 169.8v2.5l-14.6 5.1v.6M151.1 173h8.3M156.2 173v2.5"/>
<path d="M165.7 173h3.8v.6M26.7 181.9v.6h8.2M34.9 181.9v1.9M112.4 183.1v4.5h-5.1M114.9 180.6h3.8M125.1 180.6h6.3M156.2 181.9v1.9M169.5 181.2v2.6"/>
</g>
<g fill="none" stroke="#000084" stroke-width=".15">
<path d="M43.8 34.6l1.3 1.2M45.1 34.6l-1.3 1.2M257.2 39.6l1.2 1.3M258.4 39.6l-1.2 1.3M43.8 42.2l1.3 1.2M45.1 42.2l-1.3 1.2M49.6 96.2l1.2 1.2M49.6 93.6l1.2 1.2M50.8 96.2l-1.2 1.2M50.8 93.6l-1.2 1.2M64.8 93.6l1.2 1.2M64.8 98.7l1.2 1.2"/>
<path d="M64.8 96.2l1.2 1.2M66 93.6l-1.2 1.2M66 98.7l-1.2 1.2M66 96.2l-1.2 1.2M224.8 89.8l1.2 1.2M224.8 87.3l1.2 1.2M226 89.8l-1.2 1.2M226 87.3l-1.2 1.2M169.6 121.6l1.2 1.2M170.8 121.6l-1.2 1.2M61 169.8l1.2 1.2M62.2 169.8l-1.2 1.2"/>
</g>
<g fill="#009600" stroke="#009600" stroke-width=".15">
<circle cx="225.4" cy="37.7" r=".46"/>
<circle cx="196.2" cy="42.8" r=".46"/>
<circle cx="196.2" cy="33.9" r=".46"/>
<circle cx="205.1" cy="37.7" r=".46"/>
<circle cx="268" cy="85.3" r=".46"/>
<circle cx="268" cy="87.9" r=".46"/>
<circle cx="268" cy="117.1" r=".46"/>
<circle cx="268" cy="93" r=".46"/>
<circle cx="219.7" cy="93" r=".46"/>
<circle cx="219.7" cy="95.5" r=".46"/>
<circle cx="219.7" cy="98" r=".46"/>
<circle cx="227.3" cy="119" r=".46"/>
<circle cx="266.1" cy="37.7" r=".46"/>
<circle cx="271.8" cy="37.7" r=".46"/>
<circle cx="247" cy="98" r=".46"/>
<circle cx="247" cy="106.9" r=".46"/>
<circle cx="219.7" cy="85.3" r=".46"/>
<circle cx="219.7" cy="82.8" r=".46"/>
<circle cx="230.5" cy="37.7" r=".46"/>
<circle cx="235.6" cy="37.7" r=".46"/>
<circle cx="243.8" cy="37.7" r=".46"/>
<circle cx="240.7" cy="37.7" r=".46"/>
<circle cx="235.6" cy="46.6" r=".46"/>
<circle cx="230.5" cy="46.6" r=".46"/>
<circle cx="141.6" cy="139.9" r=".46"/>
<circle cx="130.8" cy="139.9" r=".46"/>
<circle cx="132.7" cy="101.8" r=".46"/>
<circle cx="62.9" cy="123.4" r=".46"/>
<circle cx="74.3" cy="123.4" r=".46"/>
<circle cx="62.9" cy="126" r=".46"/>
<circle cx="80.6" cy="126" r=".46"/>
<circle cx="49.5" cy="120.9" r=".46"/>
<circle cx="77.5" cy="115.8" r=".46"/>
<circle cx="52.7" cy="128.5" r=".46"/>
<circle cx="52.7" cy="131.1" r=".46"/>
<circle cx="34.9" cy="173" r=".46"/>
<circle cx="34.9" cy="182.5" r=".46"/>
<circle cx="69.8" cy="175.5" r=".46"/>
<circle cx="126.4" cy="180.6" r=".46"/>
<circle cx="127" cy="169.8" r=".46"/>
<circle cx="156.2" cy="173" r=".46"/>
<circle cx="89.5" cy="34.5" r=".46"/>
<circle cx="119.4" cy="89.8" r=".46"/>
<circle cx="125.1" cy="81.5" r=".46"/>
<circle cx="46.4" cy="84.1" r=".46"/>
<circle cx="83.8" cy="26.3" r=".46"/>
<circle cx="88.9" cy="26.3" r=".46"/>
<circle cx="36.8" cy="37.7" r=".46"/>
<circle cx="26" cy="32" r=".46"/>
<circle cx="36.8" cy="22.5" r=".46"/>
<circle cx="40.6" cy="22.5" r=".46"/>
<circle cx="128.3" cy="71.4" r=".46"/>
<circle cx="42.5" cy="58" r=".46"/>
<circle cx="42.5" cy="55.5" r=".46"/>
<circle cx="42.5" cy="60.6" r=".46"/>
<circle cx="42.5" cy="63.1" r=".46"/>
</g>
<text font-size="4.2" fill="#5b2379" x="177" y="188">Soldered Inkplate 6COLOR</text>
<g font-size="2.8" fill="#5b2379">
<text x="252" y="196">www.solde.red/</text>
<text x="272.8" y="196">333238</text>
</g>
<g font-size="2.1" fill="#5b2379">
<text x="178.2" y="195.7">Version: V1.2.0.</text>
<text x="202.7" y="195.7">Date: 2022-12-09</text>
<text x="234" y="195.7">Sheet: 3/5</text>
</g>
<g font-size="1.8" fill="#5b2379">
<text x="35" y="11.9">1</text>
<text x="85" y="11.9">2</text>
<text x="135" y="11.9">3</text>
<text x="185" y="11.9">4</text>
<text x="235" y="11.9">5</text>
<text x="285" y="11.9">6</text>
<text x="10.3" y="35.9">A</text>
<text x="285.3" y="35.9">A</text>
<text x="10.3" y="85.9">B</text>
<text x="285.3" y="85.9">B</text>
<text x="10.3" y="135.9">C</text>
<text x="285.3" y="135.9">C</text>
<text x="10.3" y="185.9">D</text>
<text x="285.3" y="185.9">D</text>
<text x="35" y="199.9">1</text>
<text x="85" y="199.9">2</text>
<text x="135" y="199.9">3</text>
<text x="185" y="199.9">4</text>
<text x="235" y="199.9">5</text>
<text x="285" y="199.9">6</text>
</g>
<g font-size="1.8" fill="#0000c2">
<text x="35.2" y="17">USB-C CONNECTOR</text>
<text x="80.6" y="17">BATTERY CONNECTION</text>
<text x="133.3" y="17">BATTERY CHARGER</text>
<text x="193" y="18.3">AUTO SOURCE SELECTION</text>
<text x="241.3" y="18.3">3V3 REGULATOR</text>
<text x="110.5" y="59.6">BATTERY VOLTAGE MESUREMENT</text>
<text x="158.1" y="62">SHORT CIRCUIT RESISTOR</text>
<text x="158.1" y="64">FOR ON/OFF SWITCH</text>
<text x="231.8" y="64.7">ON-OFF SWITCH</text>
<text x="42.5" y="72.9">USB TO UART CONVERTER CH340C</text>
<text x="155.6" y="86.5">If you need constant</text>
<text x="155.6" y="88.5">power supply and don't</text>
<text x="155.6" y="90.6">want to use ON/OFF SWITCH,</text>
<text x="155.6" y="92.6">use this resistor.</text>
<text x="166.4" y="99">PWR SWITCH 3V3</text>
<text x="56.5" y="112.3">I2C &amp; easyC</text>
<text x="123.2" y="126.9">POWER PADS</text>
<text x="40.6" y="156.1">LOW POWER RESET CIRCUIT</text>
<text x="107.9" y="159.3">AUTO RESET</text>
<text x="148" y="166.9">MANUAL RESET</text>
</g>
<g font-size="1.8" fill="#006464">
<text x="86.5" y="21.2">PAD1</text>
<text x="75.1" y="28.8">DNP</text>
<text x="76.5" y="24.4">C11</text>
<text x="137.7" y="28.8">STAT</text>
<text x="142.4" y="25">U5</text>
<text x="144.1" y="28.8">PROG</text>
<text x="94.8" y="35.2">PAD2</text>
<text x="137.7" y="31.4">VSS</text>
<text x="137.7" y="33.9">VBAT</text>
<text x="145.6" y="33.9">VDD</text>
<text x="138.5" y="37.7">MCP73831T</text>
<text x="228.5" y="83.4">IN1A</text>
<text x="234.5" y="79.6">U6</text>
<text x="239" y="83.4">VDD</text>
<text x="228.5" y="86">IN2A</text>
<text x="228.5" y="88.5">OUTA</text>
<text x="238.7" y="88.5">IN1D</text>
<text x="238.7" y="86">IN2D</text>
<text x="228.5" y="91.1">OUTB</text>
<text x="228.5" y="93.6">IN1B</text>
<text x="237.7" y="93.6">OUTC</text>
<text x="237.7" y="91.1">OUTD</text>
<text x="228.5" y="96.1">IN2B</text>
<text x="228.5" y="98.7">VSS</text>
<text x="238.7" y="98.7">IN1C</text>
<text x="238.7" y="96.1">IN2C</text>
<text x="228.1" y="102.5">MC14093BDTR2G</text>
<text x="166.6" y="119">S1</text>
<text x="177.6" y="119">SK-3296S-01-L1</text>
<text x="245.3" y="119.6">K2-1114SA-A4SW-06</text>
<text x="252.1" y="114.5">SW2</text>
<text x="171" y="143.8">D2</text>
<text x="179" y="143.8">0603LED_SIDE</text>
<text x="120.2" y="148.8">PAD3</text>
<text x="128.5" y="149">PAD7 PAD4 PAD9</text>
<text x="146.3" y="148.8">PAD5</text>
<text x="46.9" y="171.1">RESET</text>
<text x="46.9" y="173.6">VDD</text>
<text x="51.6" y="168.5">U3</text>
<text x="56.2" y="171.1">CT</text>
<text x="44.4" y="179.3">TPS3840PL27DBVR</text>
<text x="46.9" y="176.1">GND</text>
<text x="55.8" y="176.1">MR</text>
</g>
<g font-size="1.8" fill="#a90000">
<text x="88.6" y="25.5" transform="rotate(-90 88.6 25.5)">1</text>
<text x="135.4" y="27.9">1</text>
<text x="150.6" y="27.9">5</text>
<text x="90.3" y="34.3">1</text>
<text x="135.4" y="30.5">2</text>
<text x="135.4" y="33">3</text>
<text x="150.6" y="33">4</text>
<text x="226.2" y="82.5">1</text>
<text x="243.5" y="82.5">14</text>
<text x="226.2" y="85.1">2</text>
<text x="226.2" y="87.6">3</text>
<text x="243.5" y="87.6">12</text>
<text x="243.5" y="85.1">13</text>
<text x="226.2" y="90.2">4</text>
<text x="226.2" y="92.7">5</text>
<text x="226.2" y="95.2">6</text>
<text x="243.5" y="92.7">10</text>
<text x="243.5" y="90.2">11</text>
<text x="244" y="95.2">9</text>
<text x="226.2" y="97.8">7</text>
<text x="244" y="97.8">8</text>
<text x="122.3" y="144.3" transform="rotate(-90 122.3 144.3)">1</text>
<text x="130.6" y="144.4" transform="rotate(-90 130.6 144.4)">1</text>
<text x="136.3" y="144.3" transform="rotate(-90 136.3 144.3)">1</text>
<text x="141.4" y="144.3" transform="rotate(-90 141.4 144.3)">1</text>
<text x="148.3" y="144.3" transform="rotate(-90 148.3 144.3)">1</text>
<text x="44.6" y="170.2">1</text>
<text x="44.6" y="172.7">2</text>
<text x="59.8" y="170.2">5</text>
<text x="44.6" y="175.3">3</text>
<text x="59.8" y="175.3">4</text>
</g>
<g font-size="1.8" fill="#840000">
<text x="38.8" y="30.8">D+</text>
<text x="210.3" y="38.4">SW_IN</text>
<text x="38.8" y="48.6">D+</text>
<text x="158.7" y="73.4">SW_IN</text>
<text x="256.1" y="83.5">SW_IN</text>
<text x="43.9" y="89.9">D+</text>
<text x="91.6" y="84.8">TXD</text>
<text x="91.6" y="87.3">RXD</text>
<text x="104.6" y="90.5">V_BAT_MOS</text>
<text x="256.1" y="91.1">SW_OUT_D</text>
<text x="140.5" y="102.6">V_BAT</text>
<text x="214.8" y="119.7">SW_OUT_D</text>
<text x="87.8" y="124.2">I2C_SCL</text>
<text x="87.8" y="126.7">I2C_SDA</text>
<text x="156.4" y="128">SW_OUT_D</text>
<text x="234.4" y="129.2" transform="rotate(-90 234.4 129.2)">SW_IN</text>
<text x="93.7" y="165.4">MANUAL_RST</text>
<text x="37.6" y="171.2">RST</text>
<text x="137.5" y="173.7">MANUAL_RST</text>
<text x="75.1" y="176.2">MANUAL_RST</text>
<text x="99.5" y="188.3">GPIO_0</text>
</g>
<g font-size="1.8" fill="#0f0f0f">
<text x="67.9" y="83.7">CH_RXD</text>
<text x="67.6" y="88.8">RTS</text>
<text x="67.9" y="86.3">CH_TXD</text>
<text x="67.5" y="91.3">DTR</text>
<text x="128.4" y="169.4">DTR</text>
<text x="127.9" y="180.2">RTS</text>
</g>
<g font-size="1.4" fill="#006464">
<text x="27.3" y="18.8">VUSB</text>
<text x="32.8" y="21.1">F1</text>
<text x="47" y="20.4">K35</text>
<text x="47.5" y="23">VBUS</text>
<text x="72.4" y="20.7">VBAT</text>
<text x="81.9" y="20.7">VBAT</text>
<text x="114.3" y="23.2">VBAT VUSB</text>
<text x="161.3" y="20.1">VUSB</text>
<text x="194.3" y="23.6">VUSB</text>
<text x="203.2" y="23.9">VBAT</text>
<text x="23.3" y="24.9">1206FUSE-500mA</text>
<text x="47.5" y="28.1">CC1</text>
<text x="47.5" y="25.5">VBUS</text>
<text x="93.2" y="26.8">+</text>
<text x="97.4" y="27.4">K41</text>
<text x="98.1" y="30">JST-2pin-SMD</text>
<text x="123.8" y="26.8">R10</text>
<text x="130.6" y="24.9">D1</text>
<text x="154.9" y="26.8">R14</text>
<text x="270.5" y="28.1">3V3</text>
<text x="47.5" y="30.6">DP1</text>
<text x="47.5" y="33.1">DN1</text>
<text x="47.5" y="35.7">SBU1</text>
<text x="80.6" y="35">C12</text>
<text x="124.3" y="30.6">1k</text>
<text x="129.3" y="31.2">RED</text>
<text x="154.7" y="30.6">2k49</text>
<text x="199.5" y="33.1">Q6</text>
<text x="206.2" y="30.6">SSM3J358R,LF</text>
<text x="221.7" y="33.4">VIN</text>
<text x="250.6" y="35.7">U7</text>
<text x="24.5" y="36.7">GND</text>
<text x="47.5" y="38.2">VBUS</text>
<text x="47.5" y="40.8">VBUS</text>
<text x="85.2" y="38.8">2u2</text>
<text x="132.4" y="39.2">GND</text>
<text x="159.1" y="39.2">GND</text>
<text x="199.8" y="40.8">D3</text>
<text x="226.3" y="40.8">C14</text>
<text x="231.4" y="40.8">C15</text>
<text x="235.8" y="40.8">C16</text>
<text x="240.9" y="40.8">C17</text>
<text x="248.2" y="38.2">IN</text>
<text x="251.8" y="38.2">OUT</text>
<text x="252.7" y="40.8">PG</text>
<text x="262.9" y="41.4">C18</text>
<text x="268.6" y="41.4">C20</text>
<text x="21.5" y="44.3" transform="rotate(-90 21.5 44.3)">R2</text>
<text x="25.3" y="42.7" transform="rotate(-90 25.3 42.7)">5k1</text>
<text x="27.8" y="44.3" transform="rotate(-90 27.8 44.3)">R3</text>
<text x="31.6" y="42.7" transform="rotate(-90 31.6 42.7)">5k1</text>
<text x="47.5" y="45.8">DN2</text>
<text x="47.5" y="43.3">SBU2</text>
<text x="72.7" y="46.8">GND</text>
<text x="82.3" y="46.8">GND</text>
<text x="88" y="46.8">GND</text>
<text x="198.1" y="45.8">BAT20J</text>
<text x="226.3" y="44.6">10u</text>
<text x="231.4" y="44.6">2u2</text>
<text x="236.6" y="44.6">100n</text>
<text x="241.7" y="44.6">100n</text>
<text x="245.7" y="45.8">TPS7A2633DRVR</text>
<text x="248.2" y="43.3">EN</text>
<text x="251.7" y="43.3">GND</text>
<text x="263" y="45.2">2u2</text>
<text x="267.7" y="45.2">100n</text>
<text x="47.5" y="53.5">GND</text>
<text x="47.5" y="50.9">CC2</text>
<text x="47.5" y="48.4">DP2</text>
<text x="192.6" y="50.3">R18</text>
<text x="197.8" y="50.3">100k</text>
<text x="229" y="50.7">GND</text>
<text x="258.2" y="48.8">GND</text>
<text x="264.5" y="51.3">GND</text>
<text x="270.2" y="51.3">GND</text>
<text x="47.5" y="56">GND</text>
<text x="47.5" y="58.5">GND</text>
<text x="194.7" y="58.3">GND</text>
<text x="47.5" y="61.1">GND</text>
<text x="47.5" y="63.6">SHIELD</text>
<text x="126.4" y="65.1">VBAT</text>
<text x="41" y="67.2">GND</text>
<text x="45.6" y="66.2">U262-161N-4BVC11</text>
<text x="168.9" y="71.2">R16</text>
<text x="176.6" y="68.3">VIN</text>
<text x="121.5" y="76.3">R11</text>
<text x="168.7" y="75">DNP</text>
<text x="210.8" y="74.4">R19</text>
<text x="216" y="73.8">NPN</text>
<text x="221.1" y="76.3">Q7</text>
<text x="44.4" y="79.7">VUSB</text>
<text x="56.9" y="82">U4</text>
<text x="81" y="83.3">R5</text>
<text x="87.5" y="83.3">1k</text>
<text x="125.8" y="83.3">PMOS</text>
<text x="126.7" y="78.9">510k</text>
<text x="134.8" y="83.3">Q4</text>
<text x="203.2" y="78.2">K42</text>
<text x="211.3" y="78.9">1k</text>
<text x="53.2" y="84.6">VCC</text>
<text x="53.2" y="87.1">V3</text>
<text x="53.2" y="89.6">UD+</text>
<text x="58.8" y="89.6">RTS#</text>
<text x="59.4" y="84.6">RXD</text>
<text x="59.6" y="87.1">TXD</text>
<text x="81" y="88.4">R6</text>
<text x="87.5" y="88.4">1k</text>
<text x="118.2" y="89">NMOS</text>
<text x="127.1" y="89">Q3</text>
<text x="26.4" y="92.8">C7</text>
<text x="30.2" y="92.8">C9</text>
<text x="53.2" y="92.2">UD-</text>
<text x="53.2" y="94.7">CTS#</text>
<text x="58.6" y="94.7">DCD#</text>
<text x="58.7" y="92.2">DTR#</text>
<text x="115.7" y="94.7">R7</text>
<text x="123.5" y="95.7">GND</text>
<text x="129.1" y="96">R12</text>
<text x="27" y="96.6">100n</text>
<text x="33.3" y="96.6">100n</text>
<text x="53.2" y="99.8">GND</text>
<text x="53.2" y="97.3">R232</text>
<text x="58.6" y="99.8">DSR#</text>
<text x="60.2" y="97.3">RI#</text>
<text x="121" y="97.3">100k</text>
<text x="134.3" y="98.5">100k</text>
<text x="24.5" y="102.7">GND</text>
<text x="30.8" y="102.7">GND</text>
<text x="46.7" y="105.3">GND</text>
<text x="55.1" y="102.3">CH340C</text>
<text x="117.8" y="104.6">GND</text>
<text x="129.1" y="106.2">R13</text>
<text x="171.5" y="107.4">3V3</text>
<text x="218.2" y="106.5">GND</text>
<text x="241.3" y="105.5">R20</text>
<text x="76.2" y="111.9">3V3</text>
<text x="134.3" y="108.7">100k</text>
<text x="232.5" y="110.2">VIN</text>
<text x="241" y="109.3">100k</text>
<text x="264.4" y="110">R21</text>
<text x="269.6" y="110">100k</text>
<text x="40" y="118.9">K36</text>
<text x="48.3" y="114.4">3V3</text>
<text x="75.3" y="117.6">R33</text>
<text x="81.7" y="117.6">R34</text>
<text x="131.2" y="115.4">GND</text>
<text x="229.4" y="118.2">Q8</text>
<text x="234.8" y="115">SSM3J358R,LF</text>
<text x="41.7" y="123.9">SCL</text>
<text x="42" y="121.4">3V3</text>
<text x="64.8" y="125.8">K39</text>
<text x="64.8" y="123.3">K38</text>
<text x="64.8" y="120.8">K37</text>
<text x="75.5" y="120.8">10k</text>
<text x="81.9" y="120.8">10k</text>
<text x="262.2" y="123.9">C19</text>
<text x="270.8" y="123.9">100n</text>
<text x="39.3" y="131.6">SHIELD</text>
<text x="41.4" y="129">GND</text>
<text x="41.5" y="126.5">SDA</text>
<text x="64.8" y="128.4">K40</text>
<text x="168.4" y="129">PMOS</text>
<text x="177.9" y="129">Q5</text>
<text x="266.4" y="131.9">GND</text>
<text x="37.4" y="134.1">easyC-SMD</text>
<text x="51.2" y="135.1">GND</text>
<text x="121.4" y="133.1">VIN</text>
<text x="129.6" y="132.8">3V3</text>
<text x="140.1" y="132.8">GND</text>
<text x="171.4" y="137.3">R17</text>
<text x="176.4" y="137.3">1k</text>
<text x="173.7" y="151.6">GND</text>
<text x="68.6" y="160.1">3V3</text>
<text x="33.7" y="166.5">3V3</text>
<text x="66.8" y="170.3">R4</text>
<text x="71.4" y="170.3">47k</text>
<text x="106.8" y="172.2">NPN</text>
<text x="107.9" y="169.7">Q1</text>
<text x="117.9" y="171.6">R8</text>
<text x="123.9" y="171.6">10k</text>
<text x="161.3" y="171.6">R15</text>
<text x="23" y="176.6">C8</text>
<text x="31.4" y="177.3">C10</text>
<text x="150.5" y="179.2">C13</text>
<text x="159.5" y="179.2">2u2</text>
<text x="161.3" y="175.4">47R</text>
<text x="164.5" y="177.9">SW1</text>
<text x="23.1" y="181.1">10u</text>
<text x="30.2" y="181.1">100n</text>
<text x="106.8" y="183">NPN</text>
<text x="107.9" y="180.5">Q2</text>
<text x="117.9" y="182.4">R9</text>
<text x="123.9" y="182.4">10k</text>
<text x="33.4" y="187.2">GND</text>
<text x="37.8" y="187.2">GND</text>
<text x="154.7" y="187.2">GND</text>
<text x="168" y="187.2">GND</text>
<text x="172.6" y="186.5" transform="rotate(-90 172.6 186.5)">YTSA007A0151803B</text>
</g>
<g font-size="1.4" fill="#a90000">
<text x="44.8" y="22.2">A4</text>
<text x="44.8" y="27.3">A5</text>
<text x="44.8" y="29.8">A6</text>
<text x="44.8" y="24.8">B9</text>
<text x="91.7" y="26">1</text>
<text x="91.7" y="28.6">2</text>
<text x="44.8" y="32.4">A7</text>
<text x="44.8" y="34.9">A8</text>
<text x="44.8" y="37.5">A9</text>
<text x="44.8" y="40">B4</text>
<text x="246" y="37.5">6</text>
<text x="256.2" y="37.5">1</text>
<text x="256.2" y="40">3</text>
<text x="44.8" y="47.6">B6</text>
<text x="44.8" y="45.1">B7</text>
<text x="44.8" y="42.5">B8</text>
<text x="246" y="42.5">4</text>
<text x="256.2" y="42.5">5</text>
<text x="44.8" y="52.7">A1</text>
<text x="44.8" y="50.2">B5</text>
<text x="44.4" y="55.2">A12</text>
<text x="44.4" y="57.8">B12</text>
<text x="44.8" y="62.9">SH</text>
<text x="44.8" y="60.3">B1</text>
<text x="50.7" y="83.8">16</text>
<text x="63.7" y="83.8">3</text>
<text x="51" y="86.4">4</text>
<text x="51" y="88.9">5</text>
<text x="63.4" y="88.9">14</text>
<text x="63.7" y="86.4">2</text>
<text x="51" y="91.4">6</text>
<text x="51" y="94">9</text>
<text x="63.4" y="94">12</text>
<text x="63.4" y="91.4">13</text>
<text x="50.7" y="96.5">15</text>
<text x="51" y="99.1">1</text>
<text x="63.4" y="99.1">10</text>
<text x="63.4" y="96.5">11</text>
<text x="172.5" y="114.9" transform="rotate(-90 172.5 114.9)">2</text>
<text x="45.3" y="123.2">1</text>
<text x="45.3" y="125.7">2</text>
<text x="45.3" y="120.6">3</text>
<text x="169.9" y="121.3" transform="rotate(-90 169.9 121.3)">1</text>
<text x="175" y="121.3" transform="rotate(-90 175 121.3)">3</text>
<text x="45.3" y="128.3">4</text>
<text x="45.3" y="130.8">5</text>
</g>
<text font-size="1.4" fill="#840000" x="76.1" y="25.4" transform="rotate(-90 76.1 25.4)">+</text>
<g font-size="1.4" fill="#5b2379">
<text x="178.3" y="179.3">Need help? support.soldered.com</text>
<text x="212" y="179.3">Store: soldered.com</text>
<text x="264" y="179.3">Learn: blog.soldered.com</text>
</g>
</svg>
